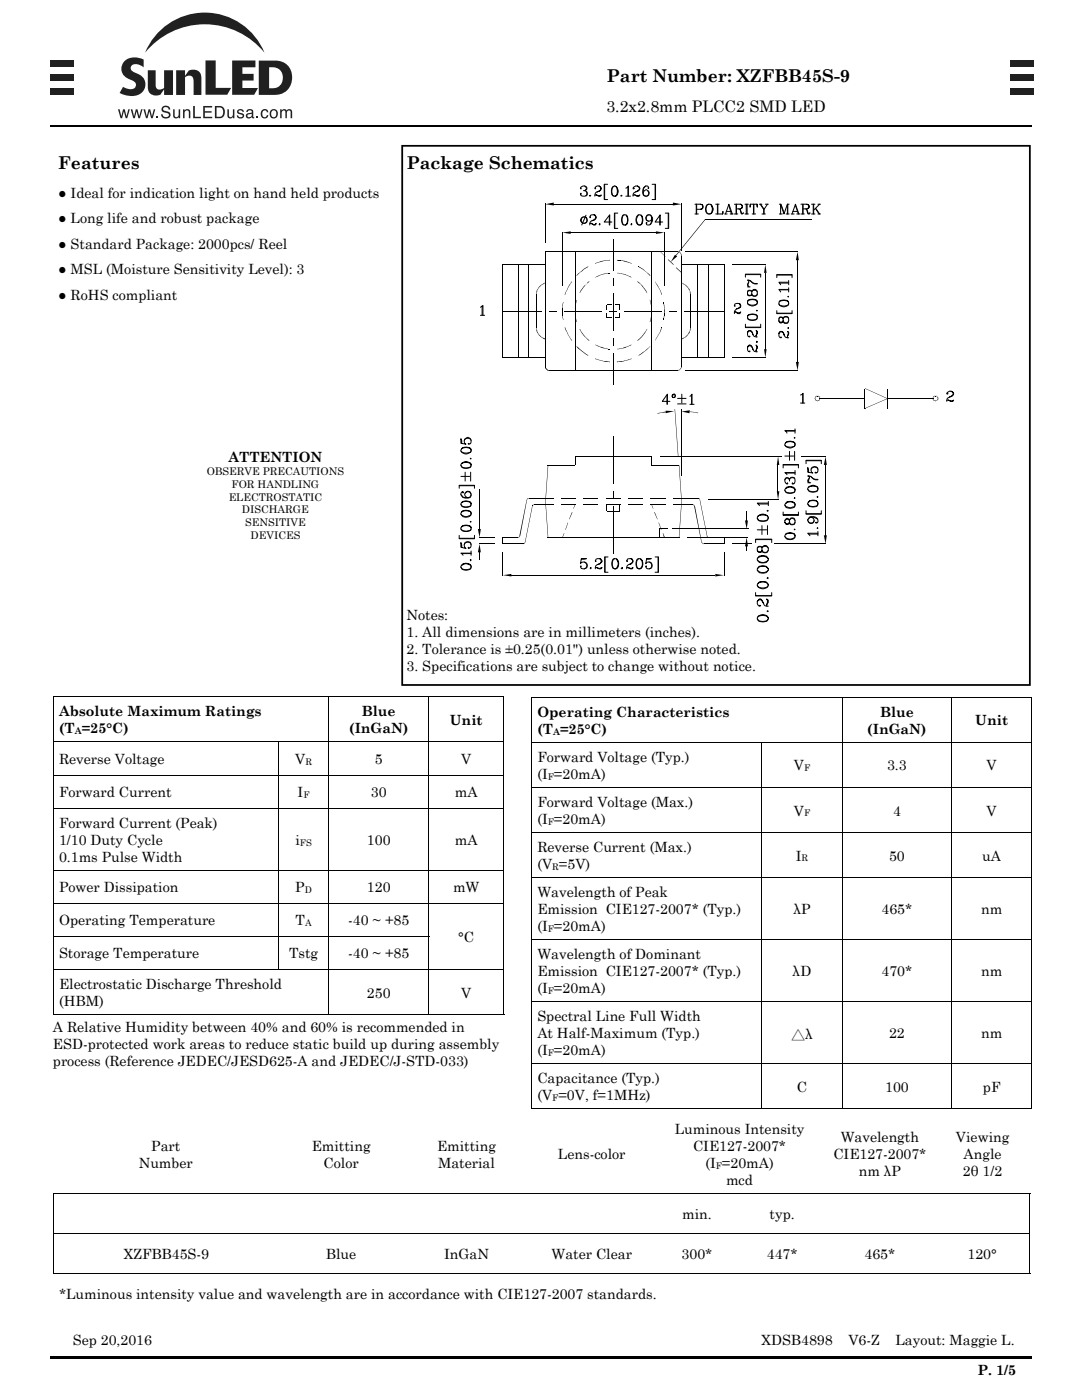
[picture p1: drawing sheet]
<svg xmlns="http://www.w3.org/2000/svg" width="216mm" height="279mm" viewBox="0 0 216 279" stroke-linecap="round" stroke-linejoin="round" font-family="sans-serif">
<g fill="#231f20">
<path d="M10 17.6h4.6v1.3h-4.6z"/>
<path d="M10 14.7h4.6v1.4h-4.6z"/>
<path d="M10 12.1h4.6v1.3h-4.6z"/>
<path d="M201.7 17.6h4.6v1.3h-4.6z"/>
<path d="M201.7 14.7h4.6v1.4h-4.6z"/>
<path d="M201.7 12.1h4.6v1.3h-4.6z"/>
<path d="M25 12a3.6 3.6 0 0 1 3.7-.1v1.6l-1-.6a1 1 0 0 0-1.1 0 1 1 0 0 0-.5 1l.5 .4a2.92 2.92 0 0 1 2.4 2.5 2.73 2.73 0 0 1-3.7 2.3l-1.4-.6 .7-1.2a1.99 1.99 0 0 0 2.4 .1 .92 .92 0 0 0-.7-1.4 2.31 2.31 0 0 1-1.6-3.6z"/>
<path d="M41 12.1h2v5.4h3.1l-.8 1.4h-4.3z"/>
<path d="M46.3 12.1h4.7v1.3h-2.6v1.3h2.2v1.4h-2.2v1.5h3.1l-.8 1.3h-4.4z"/>
<path d="M29.5 14h1.6v2.6a.98 .98 0 0 0 .4 1.2 .98 .98 0 0 0 1.2-.2v-3.6h1.8v4.9h-1.8v-1.1l-.7 1.1a1.69 1.69 0 0 1-2.5-1.6z"/>
<path d="M35.2 14h1.7v1.1l.8-1a1.69 1.69 0 0 1 2.5 1.6v3.2h-1.6v-2.5a.99 .99 0 0 0-.4-1.2 .99 .99 0 0 0-1.3 .2v3.5h-1.7z"/>
<path d="M31.4 6.6a12.9 12.9 0 0 1 21.4 3.9 15.3 15.3 0 0 0-23.9 0 12.9 12.9 0 0 1 2.5-3.9z"/>
<path d="M23.5 21.8h.4l.3 1.4 .4-1.4h.3l.3 1.4 .4-1.4h.3l-.5 1.8h-.3l-.4-1.4-.3 1.4h-.3z"/>
<path d="M26.1 21.8h.3l.3 1.4 .4-1.4h.3l.4 1.4 .3-1.4h.3l-.5 1.8h-.3l-.3-1.4-.4 1.4h-.3z"/>
<path d="M28.6 21.8h.4l.3 1.4 .3-1.4h.4l.3 1.4 .4-1.4h.3l-.5 1.8h-.3l-.4-1.4-.4 1.4h-.3z"/>
<path d="M31.2 23.2h.4v.4h-.4z"/>
<path d="M32.4 21.3a.92 .92 0 0 1 1.6 .6h-.4a.54 .54 0 0 0-.5-.5 .54 .54 0 0 0-.5 .5l.1 .1a1.89 1.89 0 0 1 1.3 .7 .93 .93 0 0 1-.9 1 .93 .93 0 0 1-1-.9h.4a.61 .61 0 0 0 .6 .6 .61 .61 0 0 0 .6-.6l-.1-.1a1.83 1.83 0 0 1-1.3-.7v-.4z"/>
<path d="M34.6 21.8h.2v1.2a.4 .4 0 0 0 .5 .4 .4 .4 0 0 0 .3-.5l.1-1.1h.2v1.8h-.2v-.3a.6 .6 0 0 1-.7 .3 .6 .6 0 0 1-.4-.6z"/>
<path d="M36.5 21.8h.3v.3a.64 .64 0 0 1 .7-.3 .64 .64 0 0 1 .5 .7v1.1h-.3v-1.1a.44 .44 0 0 0-.6-.4 .44 .44 0 0 0-.3 .6v.9h-.3z"/>
<path d="M38.5 21.2h.4v2.1h1.2v.3h-1.6z"/>
<path d="M40.6 21.2h1.7v.2h-1.4v.8h1.3v.3h-1.3v.8h1.4v.3h-1.7z"/>
<path d="M45.4 21.8h.3v1.2a.4 .4 0 0 0 .4 .4 .4 .4 0 0 0 .4-.5v-1.1h.3v1.8h-.3v-.3a.6 .6 0 0 1-.7 .3 .6 .6 0 0 1-.4-.6z"/>
<path d="M47.5 21.9a.72 .72 0 0 1 1.2 .4h-.3a.38 .38 0 0 0-.4-.3 .38 .38 0 0 0-.4 .4h.1a1.15 1.15 0 0 1 1 .7 .75 .75 0 0 1-.7 .6 .75 .75 0 0 1-.8-.7h.3a.43 .43 0 0 0 .5 .4 .43 .43 0 0 0 .4-.4l-.1-.1a.9 .9 0 0 1-1-.7z"/>
<path d="M51.2 23.2h.3v.4h-.3z"/>
<path d="M52.2 22a.73 .73 0 0 1 .8-.2 .73 .73 0 0 1 .5 .6h-.3a.49 .49 0 0 0-.6-.3 .49 .49 0 0 0-.3 .7 .47 .47 0 0 0 .4 .6 .47 .47 0 0 0 .5-.4h.3a.8 .8 0 0 1-1 .6 .8 .8 0 0 1-.5-1.1z"/>
<path d="M55.9 21.8h.3v.3a.58 .58 0 0 1 1 0 .6 .6 0 0 1 .7-.3 .6 .6 0 0 1 .4 .6v1.2h-.3v-1.4l-.3-.1a.43 .43 0 0 0-.5 .5v1h-.3v-1.2a.4 .4 0 0 0-.5-.4 .4 .4 0 0 0-.2 .7v.9h-.3z"/>
<path d="M51.6 12.1v6.8h3a3.4 3.4 0 0 0 3.7-2.9 3.4 3.4 0 0 0-2.7-3.8zM53.7 13.4a2.17 2.17 0 0 1 2.7 2.1 2.17 2.17 0 0 1-2.7 2.1z"/>
<path d="M42.9 21.2h1a1.24 1.24 0 0 1 1 1.2 1.24 1.24 0 0 1-1 1.2h-1zM43.2 21.4v1.9h.6a.96 .96 0 0 0 .7-.9 .96 .96 0 0 0-.7-1z"/>
<path d="M49.2 22a.76 .76 0 0 1 1.3 .3v1l.2 .1v.2h-.3l-.1-.2a.59 .59 0 0 1-1 .2 .59 .59 0 0 1 .2-1l.7-.2a.4 .4 0 0 0-.3-.4 .4 .4 0 0 0-.5 .4h-.3zM49.4 23a.42 .42 0 0 0 .6 .4 .42 .42 0 0 0 .2-.7z"/>
<path d="M54 22a.88 .88 0 0 1 1.2 .1 .88 .88 0 0 1 0 1.2 .88 .88 0 0 1-1.2 .1l-.2-.7zM54.3 22.1a.67 .67 0 0 0-.2 .9 .67 .67 0 0 0 .8 .3 .68 .68 0 0 0 .2-.8 .68 .68 0 0 0-.8-.4z"/>
</g>
<path d="M10 25.1h195.9" fill="none" stroke="#000" stroke-width=".35"/>
<g fill="#000">
<path d="M106.9 58.7l.1 .2zM107 58.2h.2l-.1 .2zM107 58.4l-.1 .3zM107.1 57.9l.1 .3h-.2zM107.3 57.7l.1 .1-.3 .1zM107.4 57.5v.3zM107.5 57.3h.1l-.2 .2zM107.5 57.3l.2-.2 .1 .1-.2 .1zM107.7 57.1l.2-.2 .1 .1-.2 .2zM107.9 56.9l.2-.2-.1 .3zM108.1 56.7h.3zM108.3 56.7l.3-.2v.1l-.2 .1z"/>
<path d="M108.6 56.5l.2-.1-.2 .2zM108.8 40.8l1.7-.4v.6zM112.7 58.7l.1 .2zM112.9 58.3l-.1 .5zM113.1 57.8l-.2 .5zM113.3 57.4l-.2 .4zM113.5 56.9l.1 .1-.3 .4zM113.8 56.6l-.2 .4-.1-.1zM112.2 46.4l1.7-.2v.5zM114.1 56.2l-.3 .4zM115.3 54.6l.1 .1-.4 .4zM115.3 54.6l.4-.2-.3 .3z"/>
<path d="M115.7 54.4l.4-.4 .1 .1zM115.7 58.4v.1zM115.8 58l.1 .1-.2 .3zM116.1 57.7l.1 .1-.3 .3-.1-.1zM116.4 53.7l.1 .1-.3 .3-.1-.1zM116.3 57.3l.1 .1-.2 .4-.1-.1zM116.6 57l.1 .1-.3 .3-.1-.1zM116.4 53.7l.4-.3 .1 .1-.4 .3zM116.6 57l.3-.3-.2 .4zM116.8 53.4l.5-.2v.1l-.4 .2zM117.2 56.4l.1 .1-.4 .2zM117.2 56.4l.3-.2h.1l-.3 .3z"/>
<path d="M117.3 53.2l.1 .1zM117.5 56.2h.2zM118.7 52.5l.3-.1-.2 .2zM118.8 55.3l.2-.1zM119 55.2l.4-.1zM119 52.4l.5-.1zM119.3 55.1l.4-.2-.3 .2zM119.5 52.3l.5-.2v.2zM119.7 54.9l.4-.2zM120 52.1l.5-.1-.5 .3zM120.1 54.7h.5zM120.5 52h.5z"/>
<path d="M120.5 54.6l.4-.1zM120.9 54.5h.4zM120.9 51.9l.5 .1zM121.3 54.5h.4zM121.4 51.9l.3-.1v.2zM122.3 55.6l.1 1.5zM123.1 51.8l.3 .2h-.3zM123.1 54.5h.3zM123.4 51.9l.5 .1zM123.4 54.5l.5 .1zM123.9 51.9l.5 .1zM123.9 54.5l.4 .2z"/>
<path d="M124.4 52l.4 .1v.2l-.5-.2zM124.3 54.6l.4 .1zM124.7 54.7l.3 .3-.4-.2zM124.8 52.1l.5 .2h-.5zM125 54.9l.5 .2zM125.3 52.3l.4 .2-.5-.2zM125.5 55.1l.4 .1-.1 .1zM125.7 52.4l.4 .2zM125.9 55.2l.1 .2-.2-.1zM127.2 56.2l.4 .2-.1 .1-.3-.3zM127.4 53.2l.1 .1zM127.5 53.2l.4 .2-.1 .1-.4-.2z"/>
<path d="M127.6 56.4l.3 .3-.4-.2zM127.9 53.4l.4 .3v.1l-.5-.3zM127.8 56.7l.4 .3-.1 .1zM128.2 57l.2 .3-.1 .1-.2-.3zM128.3 53.7l.4 .4-.4-.3zM128.4 57.3l.3 .4-.1 .1-.3-.4zM128.6 57.8l.1-.1 .2 .3v.1zM128.7 54l.4 .4zM128.9 58l.2 .4-.2-.3zM129 54.4l.4 .2v.1zM129 58.4h.2zM129.4 54.7v-.1l.4 .4-.1 .1z"/>
<path d="M129.7 59.8l.1 .2-.2-.1zM129.7 60l.2 .4zM130.7 56.2l.3 .4zM130.9 46.2l1.7 .2-1.7 .3zM130.9 56.6l.3 .3-.1 .1zM131.1 57l.1-.1 .3 .5zM131.4 57.4l.3 .4zM131.6 57.8l.3 .5zM131.7 50.1l1.1 1.1zM131.8 58.3l.3 .4-.1 .1zM132.1 58.7l-.1 .2zM133.3 51.8l1.1 1v.1l-1.1-1.1z"/>
<path d="M134.3 40.4l1.7 .4-1.7 .2zM134.7 50.8l.4 .4-1.3 1.1zM134.9 53.4l1.1 1v.1l-1.1-1.1zM140.7 43.7l.1 .1-5.9 7.2v-.1zM135.1 50.1l.2 .1zM135.3 50.1l.2 .1-.1 .1zM135.4 50.3l.1-.1zM135.5 50.2l.2 .1-.1 .1zM135.7 50.3l.1 .2-.2-.1zM135.7 50.5l.2 .1-.1 .1zM135.9 50.6l.1 .1h-.2zM135.9 50.9h.1v.2z"/>
<path d="M135.9 50.7l.1 .2h-.1zM136 56.4l.2 .2zM136.2 56.5l.3 .2h-.1zM136.5 56.7l.1 .1-.2-.1zM136.6 56.7l.3 .2-.1 .1zM136.8 57l.1-.1 .2 .2-.1 .1zM137 57.2l.1-.1 .1 .2h-.1zM137.1 57.3h.1l.2 .2zM137.3 57.5l.3 .2-.2 .1zM137.4 57.8l.2-.1 .1 .2zM137.6 57.9l.1 .3zM137.7 58.4h.1v.3z"/>
<path d="M137.7 58.2l.1 .2h-.1zM152.7 52.8l.3 1.7h-.5zM159.1 50.2l.3 1.7h-.6zM106.9 65.2l.1 .3zM106.9 65.5l.2 .2zM107 65.7l.2 .3h-.2zM107 66h.2l-.1 .2zM107.2 66.1l.2 .3-.1 .1-.2-.3zM107.4 66.4l.1 .2-.2-.1zM107.4 66.6l.2 .2-.1 .1zM107.6 66.8l.2 .2-.1 .1-.2-.2zM107.8 67l.2 .2h-.1l-.2-.1z"/>
<path d="M108 67.2l.1 .2-.2-.2zM108.1 67.3l.3 .1-.1 .1zM108.4 67.4l.2 .1v.2l-.3-.2zM108.6 67.5l.2 .2h-.2zM108.8 73.1l.1 .3zM108.8 73.4l.2 .1-.1 .1zM109 73.5v.2zM109.1 73.6v.2l-.1-.1zM109.1 73.8h.1v.1zM109.2 73.8l.2 .1h-.2zM109.4 73.8l.2 .1-.1 .1zM109.6 73.9l.1 .1h-.2z"/>
<path d="M109.7 62h1.5v.2h-1.5zM112.2 62.1l.1 .9zM112.2 63l.2 .5zM112.2 61.6l.1 .5zM112.3 63.5l.1 .4zM112.2 61.1l.1 .5zM112.3 60.6v.5zM112.4 60.3l-.1 .3zM112.7 65.3v.2zM112.8 65.4l.1 .5zM113 65.8l.2 .5-.3-.4zM113.1 66.3l.3 .4z"/>
<path d="M113.3 66.7l.3 .5zM113.5 67.2l.4 .4zM113.8 67.6l.3 .3v.1zM114.7 62.1l.1 .4zM114.7 62.5l.2 .4h-.2zM114.7 62.9h.2v.4zM114.7 61.7l.1 .4zM114.8 63.3l.2 .5zM114.7 61.2h.2l-.1 .5zM114.9 63.8l.1 .4zM114.8 60.8l.1 .4h-.2zM114.9 60.4l-.1 .4z"/>
<path d="M115.1 64.1l.1 .2-.2-.1zM115 69.1l.4 .3-.1 .1zM115 60l-.1 .4zM115 60l.2-.1-.1 .1zM115.4 69.4l.3 .3v.1l-.4-.3zM115.7 65.6v.1zM115.7 65.6l.2 .5-.2-.4zM115.7 69.7l.5 .3-.1 .1-.4-.3zM115.8 66.1l.4 .3-.1 .1zM116.2 66.4l.2 .3-.1 .1-.2-.3zM116.2 70l.3 .3-.1 .1-.3-.3zM116.4 66.7l.3 .4-.1 .1-.3-.4z"/>
<path d="M116.5 70.3l.4 .3-.1 .1-.4-.3zM116.7 67.1l.2 .3-.3-.2zM116.9 70.6l.4 .3v.1l-.5-.3zM116.9 67.3l.4 .4h-.1zM117.3 67.7l.3 .2-.1 .1-.3-.3zM117.4 70.9l-.1 .1zM117.6 67.9l-.1 .1zM118.8 71.6l.2 .1-.3-.1zM118.8 68.8l.2 .1zM119 68.8l.4 .2-.1 .1zM119 71.6l.5 .3zM119.4 69l.3 .3-.4-.2z"/>
<path d="M119.5 71.8l.5 .2zM119.7 69.2l.4 .1v.1zM120 71.9l.5 .2zM120.1 69.3l.5 .1h-.5zM120.6 69.4l.3 .2-.4-.1zM120.5 72.1h.5l-.1 .1zM120.9 69.5l.4 .2zM121 72.1l.4 .1h-.5zM121.1 62.4l.1 .9zM121.1 60.8l.1 .9zM121.2 60.7l.8 .1zM121.2 63.3h.8v.1h-.8z"/>
<path d="M121.3 69.6l.4 .1zM121.4 72.1h.3v.2zM121.7 62h1.4v.2h-1.4zM122.3 67.6l.1 1.4zM122.8 60.7l.9 .1zM122.8 63.3h.9v.1h-.9zM123.2 69.6l.2 .1h-.3zM123.1 72.1l.3 .1-.3 .1zM123.4 72.1h.5v.1zM123.4 69.6l.5-.1zM123.6 62.4l.1 .9zM123.6 60.8l.1 .9z"/>
<path d="M123.9 69.5l.4-.1zM123.9 72.1h.5l-.5 .1zM124.3 69.4l.3-.1 .1 .1zM124.3 72.1l.5-.2-.4 .2zM124.6 69.3l.4-.1-.3 .2zM124.8 71.9h.5zM125 69.2l.5-.2zM125.2 71.8l.5-.2-.4 .3zM125.5 69l.4-.1zM125.7 71.6h.4zM125.8 68.8h.2l-.1 .1zM127.2 67.9l.1 .1z"/>
<path d="M127.2 67.9l.3-.2h.1l-.4 .3zM127.4 70.9l.1 .1zM127.4 70.9l.4-.3 .1 .1-.4 .3zM127.8 67.3l.1 .1-.3 .3h-.1zM127.8 67.3l.3-.2 .1 .1-.3 .2zM127.8 70.6l.5-.3v.1l-.4 .3zM128.3 66.7l.1 .1-.2 .4-.1-.1zM128.3 70.3l.4-.3-.4 .4zM128.6 66.4l.1 .1-.3 .3-.1-.1zM128.9 66.1l-.2 .4-.1-.1zM129 69.7l.1 .1-.4 .3zM129 65.7l-.1 .4z"/>
<path d="M129 65.7h.2zM129 69.7l.4-.3-.3 .4zM129.4 69.4l.4-.3zM129.7 64.1l.1 .1-.2 .1zM129.8 63.8v.4zM129.8 60.4l.2 .4zM129.9 63.3l-.1 .5zM129.9 60.8l.1 .4zM130 62.9l-.1 .4zM130 62.1v.8zM130 61.2v.9zM130.9 67.6l-.2 .4z"/>
<path d="M131.1 67.2l-.2 .4zM131.4 66.7l-.3 .5zM131.6 66.3l-.2 .4zM131.8 65.8l.1 .1-.3 .4zM132 65.4l-.1 .5zM132 65.3l.1 .1zM132.4 63.5l.1 .4zM132.4 60.3l.1 .3zM132.4 60.6l.1 .5zM132.5 63l-.1 .5zM132.5 62.6l.1 .4zM132.6 61.1l-.1 .5z"/>
<path d="M132.5 61.6l.2 .5h-.2zM132.5 62.1h.2l-.1 .5zM133.6 62h1.5v.2h-1.5zM135.1 73.9l.2 .1zM135.3 73.9h.2zM135.4 73.8h.1v.1zM135.5 73.8h.2l-.2 .1zM135.7 73.6l.1 .1-.2 .1zM135.7 73.6h.2zM135.8 73.5l.2-.1-.1 .2zM135.9 73.2h.1v.2zM136 67.6l.2-.1v.2h-.2z"/>
<path d="M136 73.1v.1h-.1zM136.2 67.5h.3l-.3 .2zM136.4 67.4l.2-.1-.1 .2zM136.8 67.2h.1l-.3 .2zM137 67l.1 .1-.2 .1h-.1zM137.1 66.8l.1 .1-.1 .2-.1-.1zM137.3 66.6l-.1 .3-.1-.1zM137.4 66.4l.2 .1-.3 .1zM137.6 66.1v.4l-.2-.1zM137.7 66v.2zM137.7 65.7h.1l-.1 .3zM137.7 65.2l.1 .3z"/>
<path d="M137.7 65.5l.1 .2h-.1zM152.5 69.7h.5l-.3 1.7zM158.8 72.2h.6l-.3 1.7zM162.5 79.5h.2l-.1 .2zM162.6 79.3l.1 .1zM162.5 79.5l.2-.1zM162.6 79.7l.1-.1zM162.6 79.8h.2zM162.6 79.3h.2zM162.7 79.8h.2zM162.7 79.2h.2zM162.9 79.8v.2z"/>
<path d="M162.8 79.1h.2zM162.9 79l.1 .1zM163.1 79l.1 .1zM163 79l.1 .1zM163.2 79h.2zM163.4 79v.2zM163.4 79.8h.1zM163.5 79.4l.1 .1zM163.4 79.2h.1zM163.5 79.8h.1zM163.5 79.3h.1v.1zM163.5 79.3h.1z"/>
<path d="M163.5 79.6l.1 .2zM163.5 79.5l.1 .2zM172.6 77.5l4.5 2.1zM172.6 81.5l4.5-2zM186.1 79.3l.1 .1zM186.1 79.4l.1 .1zM186.1 79.5v.2zM186.2 79.6l-.1 .2zM186.2 79.7v.1zM186.1 79.3h.2zM186.2 79.8h.2zM186.2 79.2h.2z"/>
<path d="M186.4 79.8v.2zM186.3 79.1h.2zM186.6 79v.1zM186.4 79l.2 .1zM186.6 79h.2zM186.8 79l.1 .1h-.2zM186.9 79l.1 .2zM187 79.8v.1zM187 79.1v.2zM187 79.8h.2zM187 79.3h.2zM187.1 79.6l.1 .1v.1z"/>
<path d="M187.1 79.4l.1 .1zM187.1 79.3h.1v.1zM187.1 79.6l.1-.1v.2zM105.1 99.7l-1.3 7.2h-.2zM105.1 99.7l.2-.1zM105.3 99.5v.1h-.1zM105.3 99.5h.1zM105.3 99.4l.2 .1zM105.4 99.4l.2 .1zM108.9 99.4l1.5 .1zM114.7 91.1l.1 1.8zM122.3 98l.1 1.5z"/>
<path d="M130 91.1v1.8zM131.1 82.5l.9-.2zM132.8 82h1.7l-1.7 .5zM132 82.3l.8-.2v.2zM134.4 99.4l1.6 .1zM134.6 81.6l.7 9.6zM136 82.1l1.7-.2-.1 .6zM137.7 82.1l.8 .2zM139.2 99.4l.2 .1zM138.5 82.2l.8 .2zM139.5 99.6l.1-.1v.1zM139.4 99.4l.2 .1-.1 .1z"/>
<path d="M139.6 99.7l1.5 7.2zM139.5 99.6l.2 .1zM155 98h.5l-.2 1.7zM155.3 91.1l.2 1.7h-.5zM162.9 80l.1-.1zM163 80l.1-.1v.2zM163.1 79.9v.2zM163.2 79.9l.2 .1zM163.3 79.9h.2zM164.7 91.1l.3 1.7h-.6zM186.4 80l.2-.1zM186.6 79.9v.2z"/>
<path d="M186.6 79.9l.2 .1-.2 .1zM186.7 79.9l.2 .1zM186.9 79.9l.1-.1zM95.4 105.6h.5l-.2 1.7zM95.7 108.5l.2 1.7h-.5zM95.6 110.2l.1 1.5zM100.3 107.3v1.2zM100.3 114.8l1.7-.3v.5zM103.3 107.2l.2 .1h-.2zM103.4 107.2l.2 .1zM103.5 107.2h.1zM103.6 107.1h.1z"/>
<path d="M103.6 106.9h.2l-.1 .2zM104.3 108.4l.2 .1-.2 .1zM104.5 108.4l.1 .1zM104.6 108.4h.1zM104.7 108.3v.1zM104.7 108.3l.1-.1-.1 .2zM106.2 100.9l.1 .1zM106.2 101l-1.5 7.2zM106.3 100.7l.1 .1-.2 .1zM106.3 100.7l.1 .1zM106.5 100.7h.1zM106.4 100.7h.1l-.1 .1z"/>
<path d="M108.8 100.1l.6 7.2zM108.9 100.7h1.5zM109.3 92.8l-.5 7.3zM112.5 106.4l-.3 .9zM113.3 104.3l-.5 1.4zM114.1 102.2l.1 .1-.7 1.3zM114.7 100.7l-.3 .8zM121.1 100.7l.1 1.3zM123.6 100.7l.1 1.3zM130 100.7l.4 .8zM130.5 102.3l.1-.1 .6 1.4zM131.6 105.5h1.7v.2h-1.7z"/>
<path d="M131.6 105.6l.1 1.7zM131.4 104.3l.6 1.4zM132.2 106.4l.5 .9h-.2zM134.4 100.7h1.6zM135.5 107.1v.2zM136 100.1l-.5 7.2zM135.5 92.8l.5 7.3zM138.2 100.7h.1zM138.3 100.7v.1zM138.4 100.7l-.1 .1zM138.5 101h.2l1.3 7.2zM138.4 100.8l.1-.1 .1 .2z"/>
<path d="M138.5 100.9l.2 .1zM139.9 108.2l.2 .1-.1 .1zM140.1 108.3v.1zM140.1 108.4h.1v.1zM140.2 108.4h.2zM140.3 108.5l.1-.1v.2zM141 106.9v.2zM141 107.1h.2zM141.2 107.1v.2zM141.2 107.3l.2-.1zM141.4 107.2l.1 .1zM142.7 114.5l1.7 .3-1.7 .2z"/>
<path d="M144.4 107.3l.1 1.2zM148.7 103.9h.5l-.2 1.7zM149 107.3l.2 1.7h-.5zM148.9 109l.1 .9zM164.4 106.8h.6l-.3 1.7zM10 270.6h195.9v.5h-195.9z"/>
<path d="M80.1 28.9v108h125.6v-108zM80.4 29.3h124.9v107.2h-124.9z"/>
</g>
<g fill="none" stroke="#000" stroke-width=".2">
<path d="M115.9 37.5l.1 .1h-.2a.64 .64 0 0 1 .7-.5 .64 .64 0 0 1 .6 .6l-.4 .3a.59 .59 0 0 1 .5 .4 .59 .59 0 0 1-.2 .7h-1l-.2-.3 .1-.2v.2M116.7 37.1l.3 .4v.2l-.3 .3h-.3M117 38.2l.1 .6-.3 .3M117.8 39l-.2 .1h.2l.1-.1M119 38.9l.5 .2h.3l.2-.2-.3 .2-.7-.2-.3 .1M119.1 38.3a.67 .67 0 0 0-.4 .8M119.5 37.1a.55 .55 0 0 1 .4 .5 .55 .55 0 0 1-.4 .5l-.4 .2 .8-.4 .1-.4-.2-.2-.3-.2h-.4l-.3 .3v.3v-.2M120.6 36.8v3M121.2 36.8h-.6v3h.6M122.6 37.1a1.4 1.4 0 0 0-.3 2h.3M122.9 37.3a1.44 1.44 0 0 1-.1 1.8h-.5a1.36 1.36 0 0 1 .3-2 1.1 1.1 0 0 1 .8 1 1.1 1.1 0 0 1-.6 1M123.9 39v.1h.2l-.1-.1"/>
<path d="M124.9 37.5l.5-.4v2M124.9 39.1h.9M125.3 37.3v1.8M126.7 38.9l.4 .2h.4l.2-.2-.3 .2-.7-.2-.4 .1M126.8 38.3a.64 .64 0 0 0-.5 .8M127.2 37.1l.4 .4a.78 .78 0 0 1-.8 .8l.5-.2 .4-.4a.69 .69 0 0 0-.7-.6 .69 .69 0 0 0-.7 .5h.3l-.2-.1M128.3 38.5a.6 .6 0 0 1 .7-.6 .6 .6 0 0 1 .5 .6 .6 .6 0 0 1-.5 .6M128.9 37.1a1.45 1.45 0 0 0-.3 2h.3M129.4 37.5v.1v-.3a.6 .6 0 0 0-.6-.2 .6 .6 0 0 0-.5 .5 1.04 1.04 0 0 0 .6 1.5h.1a.63 .63 0 0 0 .2-1.1M130.1 36.8h.7v3h-.7M130.7 36.8v3M100.3 52.8v18.6"/>
<path d="M100.3 52.7h8.5M103.4 52.8v18.6M105.5 52.8v18.6M107 58.9v6.3M108.8 50.2h26.3M108.8 40.6v7.9M108.8 50.2v22.9M110.5 40.7h23.8M112.2 46.3v10.7M113.9 46.4h17M114.8 50.2v23.7M116.4 43.3a.69 .69 0 0 0-.4 .6 .69 .69 0 0 0 .4 .7"/>
<path d="M116.6 43.3a.65 .65 0 0 1 .5 .6 .65 .65 0 0 1-.5 .7M116.9 43.4a.66 .66 0 0 1 .1 1 .66 .66 0 0 1-.9 0 .66 .66 0 0 1 .1-1h.8M116.9 43l-.8 1.9M117.9 44.6l.5 .3h.4l.2-.3-.3 .2-.8-.2h-.2M118.1 44.1a.67 .67 0 0 0-.4 .8M118.5 42.9a.53 .53 0 0 1 .3 .7l-.7 .5 .5-.2 .4-.6a.73 .73 0 0 0-1.1-.3l-.2 .3 .1 .2v-.2M119.6 44.6v.3l.1-.3M121.6 43.1v1.8M122.1 44.3h-1.5l1.1-1.4v2M122.4 47.8v6.2M122.4 58.6v7.5M122.7 42.5v3.1"/>
<path d="M123.3 42.5h-.7v3.1h.7M124.5 42.9a1.4 1.4 0 0 0 0 2M125 43a1.53 1.53 0 0 1-.2 1.9h-.3a1.18 1.18 0 0 1-.4-1.6l.2-.3 .5-.1a1.18 1.18 0 0 1 .4 1.6l-.2 .3-.2 .1M126 44.6v.3l.1-.3M127.5 42.9l-.2 .1a1.31 1.31 0 0 0 .2 1.9M127.9 43a1.79 1.79 0 0 1 0 1.8l-.4 .1a1.15 1.15 0 0 1 0-2h.2a.96 .96 0 0 1 .6 1.2l-.3 .7-.3 .1M129.4 42.9l-.2 .1a.68 .68 0 0 0-.2 .6 .68 .68 0 0 0 .4 .5M129.6 42.9l.3 .1a1.1 1.1 0 0 1 .3 1.2 1.1 1.1 0 0 1-1 .7l-.2-.1v-.4v.2M130 50.2v23.7M130 43.5a.6 .6 0 0 1-.7 .6 .6 .6 0 0 1-.4-.9l.2-.2 .3-.1a.97 .97 0 0 1 .6 1.5l-.3 .4M131.6 43.1v1.8M132.2 44.3h-1.5l1-1.4v2"/>
<path d="M132.6 46.3v10.7M132.7 42.5h.7v3.1h-.7M133.3 42.5v3.1M136 52.7h8.4M136 40.6v9.5M136 51.1v22M136.8 50.2h22.4M137.8 58.7v6.5M138.7 40.8h1.4l.2 .6-.2 .3-.3 .1a.51 .51 0 0 0 .4-.5 .51 .51 0 0 0-.4-.5M138.7 42.7h.6M138.9 40.8v1.9M139 41.8h.8"/>
<path d="M139 40.8v1.9M139.2 52.8v18.6M140.8 43.8h21.1M141.3 52.8v18.6M141.4 40.8a1.18 1.18 0 0 0 0 1.9M141.6 40.8a.82 .82 0 0 0-.8 1.1 .74 .74 0 0 0 .8 .8 1.06 1.06 0 0 0 .7-.9 1.06 1.06 0 0 0-.6-1 1.24 1.24 0 0 1-.1 1.9M142.8 40.8h.7M142.8 42.7h1.5v-.5l-.1 .5M143.2 40.8v1.9M144.5 52.8v18.6M144.6 42.7h.5M144.8 42.7l.6-1.9 .7 1.9"/>
<path d="M144.9 42.2h.9M145.4 41l.5 1.7M145.7 42.7h.6M146.1 52.7h6.8M146.5 40.8h1.2a.47 .47 0 0 1 .5 .4 .47 .47 0 0 1-.5 .5 .48 .48 0 0 0 .4-.5 .48 .48 0 0 0-.4-.4M146.5 42.7h.7M146.9 40.8v1.9M147 41.7h.7M147 40.8v1.9M147.4 41.7l.3 .2 .4 .7 .2-.2M147.6 41.8l.3 .8 .2 .1 .2-.2M148.7 42.7h.6"/>
<path d="M148.7 40.8h.6M148.7 55.3v-.6h3.1v.6M148.7 54.8h3.1M148.9 40.8v1.9M149.1 40.8v1.9M149.2 57.3h.5M149.2 58.3a.46 .46 0 0 1 .4-.3 .46 .46 0 0 1 .4 .3l.3-.5h.5l.3 .5M149.4 56.2l-.2 .5 .1 .5M149.7 56a1.53 1.53 0 0 0 1.4 .6M149.8 40.8l-.1 .5v-.5h1.4v.5l-.1-.5M150 58.7a.59 .59 0 0 0 .6 .4 .59 .59 0 0 0 .5-.4M150.1 42.7h.7"/>
<path d="M150.1 58.1l.2-.2 .6 .1 .2 .3v.4l-.3 .4-.6-.1-.2-.3a.43 .43 0 0 1-.4 .3 .43 .43 0 0 1-.4-.3v-.7a.48 .48 0 0 1 .8 .3v.4a.47 .47 0 0 1-.4 .3 .47 .47 0 0 1-.4-.3M150.3 40.8v1.9M150.4 40.8v1.9M151.1 56.7a1.39 1.39 0 0 1-1.4-.7l-.5-.1 .2 .2-.2 .8 .3 .4M151.5 40.8h.5M151.7 40.8l.7 1v.9M151.8 40.8l.7 1 .6-1M152 42.7h.7M152.5 41.8v.9M152.7 40.8h.6M152.7 54.5v15.2M155 55.4v-.6h3v.6"/>
<path d="M155 54.9h3M155.5 42.7h.6M155.5 40.8h.3l.6 1.6M155.5 57.8h1.9M155.5 56.5h1.9M156.9 42.7h.6M157.1 40.8v1.9M157.2 40.8v1.9M157.2 59.2h.1M157.4 57.8h-2l.4 .5M157.4 56.3h-2l.4 .5M157.4 56v.8"/>
<path d="M157.4 57.4v.9M157.5 40.8h-.4l-.7 1.9-.6-1.9v1.9M157.9 42.7h.6M158 42.7l.7-1.9 .7 1.9M158.2 42.2h.9M158.7 41l.6 1.7M159 42.7h.6M159.1 51.9v20.3M159.8 40.8h1.5l.2 .3v.2l-.5 .4a.48 .48 0 0 0 .4-.5 .48 .48 0 0 0-.4-.4M159.8 42.7h.7M160.2 40.8v1.9M160.2 41.7h.8"/>
<path d="M160.8 41.7l.2 .2 .3 .7 .3-.2M160.9 41.8l.3 .8 .3 .1 .1-.2M161.9 42.7h.7M161.9 40.8h.7M162.3 40.8v1.9M162.4 40.8v1.9M162.7 41.6l.8 1.1M162.8 41.6l.7 1.1M163.2 42.7h.5M163.2 40.8h.5M163.5 40.8l-1.1 1.1M95.9 62.9h.8"/>
<path d="M95.9 61.3l.5-.3v1.9M96.2 61.1v1.8M100.3 71.4h8.5M100.3 62.1h7.8M109.7 74h25.4M112.7 62.1h7.4M122.4 70.5v6.3M124.6 62.1h7.6M133.1 78.9v1.8M134.4 78.7l-.2 .3 .2 .3-.3-.1 .1-.5h.3l.2 .4-.2 .2h-.1M134.6 78.7l.2 .4-.3 .2M135.2 79.5h1.7"/>
<path d="M136 71.4h8.4M136 78.7v1.7M136.6 62.1h7.8M136.8 74h22.4M137.7 79.1l.4-.4v2M138 78.7v2M146.1 71.4h6.8M146.8 62.2l.4 .4h.4l.2-.4-.2 .2-.8-.2-.3 .1M147 61.7l-.4 .3-.1 .6M147.4 60.6l.2 .1 .1 .4-.7 .6 .7-.4v-.6a.87 .87 0 0 0-1.1 0v.4v-.1M148.7 65.3h3.1M148.7 64.7v.7h3.1v-.7"/>
<path d="M149.2 60.5a1.28 1.28 0 0 0 1.9 0M149.2 69.4l.3-.4 .4 .1 .4 .7-.4-.8-.4-.2a.75 .75 0 0 0-.4 .8 .75 .75 0 0 0 .5 .6v-.2l-.1 .1M149.2 66.4l.3-.3h.4l.4 .7-.4-.7h-.6a.77 .77 0 0 0 .2 1.1h.2h-.2M149.2 63.3a1.09 1.09 0 0 0 1.5 .5l.3-.2 .1-.3M149.2 60l.8-.2 .8 .1 .2 .1a.58 .58 0 0 1-.2 .9 .99 .99 0 0 1-1.6-.6v-.3a1.66 1.66 0 0 1 1.8 0l.1 .3M149.2 63a1.44 1.44 0 0 1 1.9 .2l-.1 .5a1.66 1.66 0 0 1-1.8 0 .65 .65 0 0 1 .3-.9 1.83 1.83 0 0 1 1.5 .1l.1 .3M150.3 69.8a.67 .67 0 0 0 .8 .4M150.3 66.8a.67 .67 0 0 0 .8 .4M150.9 69.9l.2-.5v-.3l-.2-.3a1.27 1.27 0 0 1 0 1.3v.1M150.9 67l.2-.4v-.5l-.2-.1 .1 .2-.1 .8v.2M150.9 68.3h.2l-.1-.2v.2M150.9 62h.1"/>
<path d="M155 62.5h3M155 62v.6h3v-.6M155.4 60.6a1.28 1.28 0 0 0 2 0M155.4 63.7l.1-.3a.48 .48 0 0 1 .8 .3l.1-.4a.58 .58 0 0 1 .6-.1 .58 .58 0 0 1 .4 .5M155.4 66.6l.4-.4 .4 .1 .3 .7-.3-.8h-.6a.77 .77 0 0 0 .2 1.2l.1-.1h-.1M155.5 60.2l.8-.2h.7l.3 .2a.58 .58 0 0 1-.3 .9 .99 .99 0 0 1-1.6-.6l.1-.4a1.66 1.66 0 0 1 1.8 0l.1 .4M156.3 64l.3 .4h.4l.4-.4M156.4 63.4l.2-.1h.4a.66 .66 0 0 1 .3 .8 .66 .66 0 0 1-.9 .3l-.1-.4-.1 .3-.5 .1a.78 .78 0 0 1 0-1.1h.2a.55 .55 0 0 1 .4 .5 .55 .55 0 0 1-.4 .5l-.4-.1-.1-.2M156.5 67a.67 .67 0 0 0 .9 .4M157.1 67.2l.3-.6v-.3l-.3-.2 .2 .3-.2 .8 .1 .2M157.2 65.5h.1M159.7 78.8l.5-.3v1.9"/>
<path d="M160.2 78.6v1.8M163.5 79.5h9.1M172.6 77.6v3.9M177.1 77.6v3.9M177.1 79.5h9M189.3 79.8l.4 .3h.4l.2-.3-.3 .2-.7-.2-.4 .1M189.4 79.3a.64 .64 0 0 0-.5 .8M189.8 78.1l.4 .4a.78 .78 0 0 1-.8 .8l.5-.2 .4-.4a.69 .69 0 0 0-.7-.7 .69 .69 0 0 0-.7 .6h.3l-.2-.1M91.6 97.4v-.5h3.1v.5M91.6 96.9h3.1M92 90a1.41 1.41 0 0 0 2 0M92 92.9a1.41 1.41 0 0 0 1.9 .2l.1-.2"/>
<path d="M92 95.1h1.7M92 98.7a1.2 1.2 0 0 0 1.9 .3l.1-.2M92.1 88.5l-.1-1v1l1 .1a.72 .72 0 0 1-.3-1l.5-.3a.69 .69 0 0 1 .8 .6 .69 .69 0 0 1-.5 .7h-.1h.2M92.1 89.6l.7-.3 .8 .1a.51 .51 0 0 1 .4 .3 .51 .51 0 0 1-.1 .6 1.16 1.16 0 0 1-1.9-.5 1.33 1.33 0 0 1 1.9-.3l.1 .3M92.1 92.5a1.44 1.44 0 0 1 1.9 .2v.2a.96 .96 0 0 1-1.2 .6l-.7-.3-.1-.3a1.09 1.09 0 0 1 .9-.8 1.09 1.09 0 0 1 1.1 .6M92.3 98.2l.1 .2 .1-.2h-.4l-.1 .5a1.27 1.27 0 0 0 1.9 .4 .65 .65 0 0 0-.2-.9 .65 .65 0 0 0-.9 .3M92.6 87.9l.1-.2a.77 .77 0 0 1 1.3 .2M92.8 94.2v1.8M93.8 91.5h.1M93.9 94.2v1.8M94 98.6a.63 .63 0 0 0-.6-.6 .63 .63 0 0 0-.7 .7 .63 .63 0 0 0 .6 .6M95.6 97.8v7.8"/>
<path d="M105.6 99.4h3.3M109.3 92.8h5.4M111.9 99.4h3M114.7 91.1h15.3M116.4 99.4h3M120.9 99.4h3M122.4 87.1v9.4M125.4 99.4h2.9M129.9 99.4h3M130 92.8h5.5M131.7 91.1h24.3M133.7 80.1h-1.5l1-1.4v2"/>
<path d="M135.2 80.6h1.7M135.9 81.6v13.4M136 99.4h3.2M137.7 80.7h.8M141.3 99.8h14.1M155.2 92.6v5.8M156.3 93.4v-.7h3v.7M156.3 92.8h3M156.6 88.8a1.41 1.41 0 0 0 2 0M156.6 95.8l.2-.3 .4-.1 .3 .4v.2M156.6 97.9a1.45 1.45 0 0 0 2 .2v-.2M156.6 91h1.8"/>
<path d="M156.8 88.4l.7-.3 .7 .1a.51 .51 0 0 1 .4 .3 .51 .51 0 0 1 0 .6 1.18 1.18 0 0 1-2-.5 1.36 1.36 0 0 1 2-.3v.3M156.8 86h1.8M156.8 97.5a1.23 1.23 0 0 1 1.8 .2v.2a.91 .91 0 0 1-1.1 .6l-.5-.1-.4-.5a1.1 1.1 0 0 1 1-.8 1.1 1.1 0 0 1 1 .6M156.8 94.4h1.8M157 96.5l.1-.2v.3a.69 .69 0 0 1-.5-.6 .69 .69 0 0 1 .4-.7l.4 .1 .1 .4a.59 .59 0 0 1 .4-.5 .59 .59 0 0 1 .7 .1v.4a.64 .64 0 0 1-.5 .8v-.3l.1 .2M157.5 90.1v1.8M157.7 95.4l.5-.1 .4 .2M158.5 87.4h.1M158.5 99.4h.1M158.6 90.1v1.8M158.6 85.9h-2l.4 .5M158.6 85.6v.8"/>
<path d="M158.6 94.3h-2l.4 .4M158.6 93.9v.8M159.7 80.4h.9M159.9 91.1h4.9M160.8 92.5v-.6h3.1v.6M160.8 91.9h3.1M161.2 96.3h.6M161.2 97.6a1.4 1.4 0 0 0 1.9 .3l.1-.3M161.3 94.2l-.1-.9v.9l1 .2a.68 .68 0 0 1-.2-1 .68 .68 0 0 1 1.1 0 .68 .68 0 0 1-.2 1l-.3-.1h.3M161.3 97.3a1.44 1.44 0 0 1 1.9 .1l-.1 .6a1.36 1.36 0 0 1-1.9-.4 1.1 1.1 0 0 1 .9-.7 1.1 1.1 0 0 1 1.1 .5M161.5 95.3l-.2 .5 .1 .5M161.8 95.1a1.53 1.53 0 0 0 1.4 .6"/>
<path d="M161.9 93.6v-.1a.77 .77 0 0 1 1.3 .1M163 99.1l.1 .2v-.2M163.2 95.8a1.39 1.39 0 0 1-1.4-.7l-.6-.1 .3 .2-.3 .9 .4 .2M164.7 92.8v14M172.6 81.5h.1M91.6 107.4h3.1M91.6 106.8v.7h3.1v-.7M92 102.6a1.25 1.25 0 0 0 2 0M92 100.7a1.41 1.41 0 0 0 1.9 .2l.1-.2M92 113.2a1.41 1.41 0 0 0 1.9 .2l.1-.2M92 105.6a1.41 1.41 0 0 0 2 0M92.1 102.2l.7-.3 .8 .1a.51 .51 0 0 1 .4 .3 .51 .51 0 0 1-.1 .6 1.16 1.16 0 0 1-1.9-.5 1.33 1.33 0 0 1 1.9-.3l.1 .3"/>
<path d="M92.1 100.3a1.44 1.44 0 0 1 1.9 .2v.2a.96 .96 0 0 1-1.2 .6l-.7-.3-.1-.3a1.16 1.16 0 0 1 2-.2M92.1 109.2l-.1-.9v.9l1 .3a.71 .71 0 0 1-.3-1.1 .71 .71 0 0 1 1.1 0 .71 .71 0 0 1-.2 1.1l-.2-.2h.2M92.1 112.8a1.23 1.23 0 0 1 1.9 .2v.2a.96 .96 0 0 1-1.2 .6l-.7-.3-.1-.3a1.09 1.09 0 0 1 .9-.8 1.09 1.09 0 0 1 1.1 .6M92.1 105.1a1.44 1.44 0 0 1 1.9 .2v.3a1.18 1.18 0 0 1-1.6 .4 .56 .56 0 0 1-.4-.6 .56 .56 0 0 1 .4-.5 1.83 1.83 0 0 1 1.5 .2l.1 .2M92.1 110.5h1.9M92.6 108.7a.7 .7 0 0 1 .7-.5 .7 .7 0 0 1 .7 .5M93.8 111.7l.1 .2v-.2M93.8 104.1h.1M94 110.4h-2l.4 .4M94 110v.8M95.5 107.3h3.2M95.5 108.5h3.2"/>
<path d="M100.3 110.2v4.8M100.3 107.3h3M100.3 108.5h4M102 114.8h40.7M106.6 100.7h2.3M111.9 100.7h3M116 111.6l1-.1h-1l-.2 1a.71 .71 0 0 1 1.1-.3 .71 .71 0 0 1 0 1.2 .71 .71 0 0 1-1.1-.3l.1-.2v.2M116.4 100.7h3M116.6 112.2a.7 .7 0 0 1 .5 .6 .7 .7 0 0 1-.5 .7M117.9 113.3v.2v-.2M118.8 113.3l.7 .1 .6-.1-.2 .2-.9-.2M119.2 112.7a.67 .67 0 0 0-.4 .8"/>
<path d="M119.6 111.5a.53 .53 0 0 1 .3 .8l-.7 .4 .5-.2 .4-.4-.1-.4a.74 .74 0 0 0-1-.1l-.2 .3 .1 .2v-.2M120.7 111.2v3M120.9 100.7h3M121.2 102.1h2.5M121.3 111.2h-.7v3h.7M122.4 101v9.4M122.7 111.5a1.19 1.19 0 0 0-.4 1.6l.1 .3 .3 .1M123 111.6a1.31 1.31 0 0 1-.2 1.9h-.1a.96 .96 0 0 1-.6-1.2l.1-.4a.64 .64 0 0 1 .9-.3 1.24 1.24 0 0 1-.3 1.9M124.1 113.3l-.2 .1 .2 .1 .1-.2M125 113.3l.8 .1 .5-.1-.2 .2-.8-.2M125.4 100.7h2.9M125.5 112.7a.67 .67 0 0 0-.5 .8"/>
<path d="M125.9 111.5a.53 .53 0 0 1 .2 .8l-.6 .4 .5-.2 .3-.6a.73 .73 0 0 0-1.1-.3l-.2 .3 .1 .2v-.2M127.5 111.5a1.25 1.25 0 0 0 0 2M127.8 111.6a1.31 1.31 0 0 1-.1 1.9h-.2a.96 .96 0 0 1-.6-1.2l.1-.4a.64 .64 0 0 1 .9-.3 1.24 1.24 0 0 1-.2 1.9M129 111.6l1-.1h-1l-.1 1a.67 .67 0 0 1 1-.2 .67 .67 0 0 1 0 1 .67 .67 0 0 1-1-.2v-.2v.2M129.5 112.2a.7 .7 0 0 1 .5 .6 .7 .7 0 0 1-.5 .7M129.9 100.7h3M130.7 111.2h.7v3h-.7M131.3 111.2v3M134 105.6h15.3M135.5 107.3h-26.2M136 100.7h2.2M137.1 107.3h12.1"/>
<path d="M140.4 108.5h4M144.5 110.2v4.8M146.1 108.5h3.8M149 102v2.1M150.8 118.9h3.2M150.8 118.3v.6h3.2v-.6M150.8 108.3v-.7h3.2v.7M150.8 107.7h3.2M151.1 116.8a1.4 1.4 0 0 0 2.2 0M151.1 113.8a1.43 1.43 0 0 0 2.2 0M151.1 111.7a1.43 1.43 0 0 0 2.2 0M151.1 103.5a1.43 1.43 0 0 0 2.2 0"/>
<path d="M151.1 109.4a.6 .6 0 0 1 .9-.2v.2a.66 .66 0 0 1 1.1-.3l.2 .3M151.1 105.7h1.9M151.3 116.5a1.29 1.29 0 0 1 2 .3 1.17 1.17 0 0 1-1.2 .7 1.17 1.17 0 0 1-1-.8 1.3 1.3 0 0 1 2.2 0M151.3 113.4a1.42 1.42 0 0 1 2 .1v.3a1.3 1.3 0 0 1-2.2 0v-.3a1.3 1.3 0 0 1 2.2 0M151.3 111.3l.1-.1a1.45 1.45 0 0 1 1.9 .3v.2a1.3 1.3 0 0 1-2.2 0v-.2a1.3 1.3 0 0 1 2.2 0M151.3 103a1.54 1.54 0 0 1 2 .3v.2a1 1 0 0 1-1.3 .5h-.5l-.4-.5a1.17 1.17 0 0 1 1-.9 1.17 1.17 0 0 1 1.2 .7M151.3 100.6h2M152 104.9v1.8M152 109.8a.67 .67 0 0 0 .7 .4 .67 .67 0 0 0 .6-.4M152.1 109.2a.77 .77 0 0 1 1.2 .2 .74 .74 0 0 1-.4 .9l-.8-.2-.1-.3v.3l-.2 .1-.5-.1-.2-.7 .3-.4h.4a.74 .74 0 0 1 .2 1.1h-.6l-.3-.3M153.1 115.4h.2l-.2-.2v.2M153.1 101.9h.2h-.2"/>
<path d="M153.1 104.9v1.8M153.3 100.4h-2.2l.4 .5M153.3 100.1v.8M154.6 108.5h10.2M156.3 102.7h3M156.3 102.2v.7h3v-.7M156.6 100.8l.3 .4a1.95 1.95 0 0 0 1.6 0l.1-.4M156.6 103.9a.54 .54 0 0 1 .9 0l.2-.4a.59 .59 0 0 1 .9 .4M156.6 107.1a1.27 1.27 0 0 0 2 0M156.8 100.4h.1a1.52 1.52 0 0 1 1.7 0 .64 .64 0 0 1-.4 .9 1.03 1.03 0 0 1-1.6-.6 1.16 1.16 0 0 1 2 0M156.8 106.7l.7-.3 .7 .1a.51 .51 0 0 1 .4 .3 .51 .51 0 0 1 0 .5 1.26 1.26 0 0 1-2-.2v-.2a1.36 1.36 0 0 1 2-.3v.3M157.5 104.2l.1 .3a.6 .6 0 0 0 1-.3"/>
<path d="M157.6 103.7a.6 .6 0 0 1 .9 0 .6 .6 0 0 1 0 .9 .6 .6 0 0 1-.9 0l-.1-.4-.1 .4h-.5a.67 .67 0 0 1 0-1.1 .57 .57 0 0 1 .6 .4 .57 .57 0 0 1-.3 .7l-.4-.1-.2-.3M158.5 105.7h.1M160.8 102.5h3.1M160.8 101.9v.7h3.1v-.7M161.2 100.6l.2 .3 .7 .2 .8-.1 .3-.4M161.2 103.9l.1 .2a.61 .61 0 0 0 .7 .3 .61 .61 0 0 0 .4-.5M161.2 103.7a1.08 1.08 0 0 1 1.8-.3 .63 .63 0 0 1 0 1l-.3-.1h.3M161.3 100.2a1.23 1.23 0 0 1 1.9 .2l-.1 .5a1.36 1.36 0 0 1-1.9-.3 .92 .92 0 0 1 1.2-.8l.5 .1 .3 .5M161.3 106.6h1.9M161.9 103.2a.66 .66 0 0 1 .5 .5 .66 .66 0 0 1-.2 .7 .68 .68 0 0 1-.7 0 .68 .68 0 0 1-.3-.7 1.23 1.23 0 0 1 1.9-.1M163 105.4h.1M163.2 106.4h-2l.4 .5"/>
<path d="M163.2 106.1v.8M10.6 139.1h90M10.7 139v63.4M65.6 139.2v8.8M85.6 139.2v8.8M100.5 139v63.4M106 139.2h99.9M106.1 139.1v82.1M151.1 123.5a1.43 1.43 0 0 0 2.2 0M151.1 120l.3-.2 .4-.1 .6 .8a1 1 0 0 0-.9-1 .77 .77 0 0 0-.4 .8 .77 .77 0 0 0 .5 .7l.2-.1h-.3M151.3 123.1a1.54 1.54 0 0 1 2 .2v.2a1 1 0 0 1-1.3 .6l-.5-.1-.4-.5a1.17 1.17 0 0 1 1-.9 1.17 1.17 0 0 1 1.2 .7M152.4 120.5a.67 .67 0 0 0 .9 .5"/>
<path d="M153 120.7l.3-.5v-.4l-.3-.3a1.44 1.44 0 0 1 0 1.4l.1 .1M153.1 122h.2h-.2M168 139.3v8.8M189.9 139.3v8.8M205.8 139.1v82.1M10.8 148.1h89.6M10.8 154.7h89.6M55.6 148.2v6.4M55.6 154.8v6.4M65.6 148.2v6.4M65.6 154.8v6.4M85.6 148.2v6.4"/>
<path d="M85.6 154.8v6.4M106.2 148.2h99.6M106.2 157.2h99.6M152 148.3v8.8M152 157.3v8.8M168 148.3v8.8M168 157.3v8.8M189.9 148.3v8.8M189.9 157.3v8.8M10.8 161.3h89.6M10.8 173.7h89.6M55.6 161.4v12.2"/>
<path d="M55.6 173.8v6.4M65.6 161.4v12.2M65.6 173.8v6.4M85.6 161.4v12.2M85.6 173.8v6.4M106.2 166.2h99.6M106.2 175.2h99.6M152 166.3v8.8M152 175.3v12.2M168 166.3v8.8M168 175.3v12.2M189.9 166.3v8.8"/>
<path d="M189.9 175.3v12.2M10.8 180.3h89.6M10.8 186.9h74.9M10.8 193.5h89.6M55.6 180.4v6.4M55.6 187v6.4M65.6 180.4v6.4M65.6 187v6.4M65.6 193.6v8.8M85.6 180.4v6.4M85.6 186.9v6.5M85.6 193.6v8.8"/>
<path d="M106.2 187.6h99.6M106.2 199.9h99.6M152 187.6v12.3M168 187.6v12.3M189.9 187.6v12.3M10.6 202.5h90M106.2 212.3h99.6M152 200v12.2M152 212.4v8.8M168 200v12.2M168 212.4v8.8M189.9 200v12.2"/>
<path d="M189.9 212.4v8.8M10.6 238.2h195M10.7 238.2v15.8M106 221.3h99.9M205.5 238.2v15.8M10.6 254.1h195M10.8 246.2h194.6"/>
</g>
<g font-size="3.5">
<text x="121" y="16.3">Part Number: XZFBB45S-9</text>
<text x="11.6" y="33.8">Features</text>
<text x="81.1" y="33.8">Package Schematics</text>
</g>
<text font-size="3.2" x="121" y="22.3">3.2x2.8mm PLCC2 SMD LED</text>
<g font-size="2.8">
<text x="11.6" y="39.4">● Ideal for indication light on hand held products</text>
<text x="11.6" y="44.5">● Long life and robust package</text>
<text x="11.6" y="49.6">● Standard Package: 2000pcs/ Reel</text>
<text x="11.6" y="54.7">● MSL (Moisture Sensitivity Level): 3</text>
<text x="11.6" y="59.8">● RoHS compliant</text>
<text x="45.6" y="92.1">ATTENTION</text>
<text x="81.1" y="123.8">Notes:</text>
<text x="81.1" y="127.2">1. All dimensions are in millimeters (inches).</text>
<text x="81.1" y="130.6">2. Tolerance is ±0.25(0.01&quot;) unless otherwise noted.</text>
<text x="81.1" y="134">3. Specifications are subject to change without notice.</text>
<text x="11.8" y="143">Absolute Maximum Ratings</text>
<text x="72.2" y="143">Blue</text>
<text x="107.2" y="143.1">Operating Characteristics</text>
<text x="175.6" y="143.1">Blue</text>
<text x="11.8" y="146.4">(T =25°C)</text>
<text x="69.7" y="146.4">(InGaN)</text>
<text x="89.8" y="144.7">Unit</text>
<text x="107.2" y="146.5">(T =25°C)</text>
<text x="173.1" y="146.5">(InGaN)</text>
<text x="194.6" y="144.8">Unit</text>
<text x="11.8" y="152.5">Reverse Voltage</text>
<text x="58.9" y="152.5">V</text>
<text x="74.8" y="152.5">5</text>
<text x="92" y="152.5">V</text>
<text x="107.2" y="152.1">Forward Voltage (Typ.)</text>
<text x="107.2" y="155.5">(I =20mA)</text>
<text x="158.4" y="153.8">V</text>
<text x="177" y="153.8">3.3</text>
<text x="196.9" y="153.8">V</text>
<text x="11.8" y="159.1">Forward Current</text>
<text x="59.4" y="159.1">I</text>
<text x="74" y="159.1">30</text>
<text x="90.8" y="159.1">mA</text>
<text x="107.2" y="161.1">Forward Voltage (Max.)</text>
<text x="11.8" y="165.2">Forward Current (Peak)</text>
<text x="107.2" y="164.5">(I =20mA)</text>
<text x="158.4" y="162.8">V</text>
<text x="178.2" y="162.8">4</text>
<text x="196.9" y="162.8">V</text>
<text x="11.8" y="168.6">1/10 Duty Cycle</text>
<text x="11.8" y="172">0.1ms Pulse Width</text>
<text x="58.9" y="168.6">i</text>
<text x="73.2" y="168.6">100</text>
<text x="90.8" y="168.6">mA</text>
<text x="107.2" y="170.1">Reverse Current (Max.)</text>
<text x="107.2" y="173.4">(V =5V)</text>
<text x="158.8" y="171.7">I</text>
<text x="177.4" y="171.7">50</text>
<text x="196" y="171.7">uA</text>
<text x="11.8" y="178.1">Power Dissipation</text>
<text x="58.9" y="178.1">P</text>
<text x="73.2" y="178.1">120</text>
<text x="90.4" y="178.1">mW</text>
<text x="107.2" y="179">Wavelength of Peak</text>
<text x="11.8" y="184.7">Operating Temperature</text>
<text x="59" y="184.7">T</text>
<text x="69.5" y="184.7">-40 ~ +85</text>
<text x="107.2" y="182.4">Emission CIE127-2007* (Typ.)</text>
<text x="107.2" y="185.8">(I =20mA)</text>
<text x="158.3" y="182.4">λP</text>
<text x="175.9" y="182.4">465*</text>
<text x="195.8" y="182.4">nm</text>
<text x="11.8" y="191.3">Storage Temperature</text>
<text x="57.7" y="191.3">Tstg</text>
<text x="69.5" y="191.3">-40 ~ +85</text>
<text x="91.4" y="188">°C</text>
<text x="107.2" y="191.4">Wavelength of Dominant</text>
<text x="11.8" y="197.4">Electrostatic Discharge Threshold</text>
<text x="107.2" y="194.8">Emission CIE127-2007* (Typ.)</text>
<text x="158.2" y="194.8">λD</text>
<text x="175.9" y="194.8">470*</text>
<text x="195.8" y="194.8">nm</text>
<text x="11.8" y="200.8">(HBM)</text>
<text x="73.2" y="199.1">250</text>
<text x="92" y="199.1">V</text>
<text x="107.2" y="198.2">(I =20mA)</text>
<text x="107.2" y="203.8">Spectral Line Full Width</text>
<text x="10.6" y="205.9">A Relative Humidity between 40% and 60% is recommended in</text>
<text x="10.6" y="209.3">ESD-protected work areas to reduce static build up during assembly</text>
<text x="107.2" y="207.2">At Half-Maximum (Typ.)</text>
<text x="157.8" y="207.3">△λ</text>
<text x="177.4" y="207.2">22</text>
<text x="195.8" y="207.2">nm</text>
<text x="10.6" y="212.7">process (Reference JEDEC/JESD625-A and JEDEC/J-STD-033)</text>
<text x="107.2" y="210.6">(I =20mA)</text>
<text x="107.2" y="216.2">Capacitance (Typ.)</text>
<text x="107.2" y="219.6">(V =0V, f=1MHz)</text>
<text x="159" y="217.9">C</text>
<text x="176.6" y="217.9">100</text>
<text x="196.1" y="217.9">pF</text>
<text x="134.6" y="226.3">Luminous Intensity</text>
<text x="27.7" y="233.1">Number</text>
<text x="30.2" y="229.7">Part</text>
<text x="62.2" y="229.7">Emitting</text>
<text x="64.6" y="233.1">Color</text>
<text x="87.2" y="229.7">Emitting</text>
<text x="87.4" y="233.1">Material</text>
<text x="111.3" y="231.4">Lens-color</text>
<text x="138.3" y="229.7">CIE127-2007*</text>
<text x="140.8" y="233.1">(I =20mA)</text>
<text x="166.3" y="231.4">CIE127-2007*</text>
<text x="167.8" y="228">Wavelength</text>
<text x="190.7" y="228">Viewing</text>
<text x="192.3" y="231.4">Angle</text>
<text x="144.9" y="236.5">mcd</text>
<text x="171.4" y="234.8">nm λP</text>
<text x="192.2" y="234.8">2θ 1/2</text>
<text x="136.1" y="243.3">min.</text>
<text x="153.6" y="243.3">typ.</text>
<text x="24.6" y="251.2">XZFBB45S-9</text>
<text x="65" y="251.2">Blue</text>
<text x="88.6" y="251.2">InGaN</text>
<text x="110.1" y="251.2">Water Clear</text>
<text x="136" y="251.2">300*</text>
<text x="153" y="251.2">447*</text>
<text x="172.5" y="251.2">465*</text>
<text x="193.1" y="251.2">120°</text>
<text x="11.8" y="259.3">*Luminous intensity value and wavelength are in accordance with CIE127-2007 standards.</text>
<text x="14.5" y="268.4">Sep 20,2016</text>
<text x="151.9" y="268.4">XDSB4898</text>
<text x="169.3" y="268.4">V6-Z</text>
<text x="178.7" y="268.4">Layout: Maggie L.</text>
<text x="195" y="274.4">P. 1/5</text>
</g>
<g font-size="2.1">
<text x="41.2" y="94.8">OBSERVE PRECAUTIONS</text>
<text x="45.6" y="99.9">ELECTROSTATIC</text>
<text x="46.2" y="97.4">FOR HANDLING</text>
<text x="48.3" y="102.4">DISCHARGE</text>
<text x="48.9" y="105">SENSITIVE</text>
<text x="50" y="107.5">DEVICES</text>
</g>
<g font-size="1.8">
<text x="14.9" y="146.5">A</text>
<text x="110.4" y="146.6">A</text>
<text x="60.9" y="152.6">R</text>
<text x="109.3" y="155.6">F</text>
<text x="160.4" y="153.9">F</text>
<text x="60.5" y="159.3">F</text>
<text x="109.3" y="164.6">F</text>
<text x="160.4" y="162.9">F</text>
<text x="59.8" y="168.7">FS</text>
<text x="110.2" y="173.6">R</text>
<text x="159.9" y="171.9">R</text>
<text x="60.8" y="178.2">D</text>
<text x="60.9" y="184.9">A</text>
<text x="109.3" y="186">F</text>
<text x="109.3" y="198.4">F</text>
<text x="109.3" y="210.8">F</text>
<text x="110.2" y="219.8">F</text>
<text x="142.8" y="233.3">F</text>
</g>
</svg>
